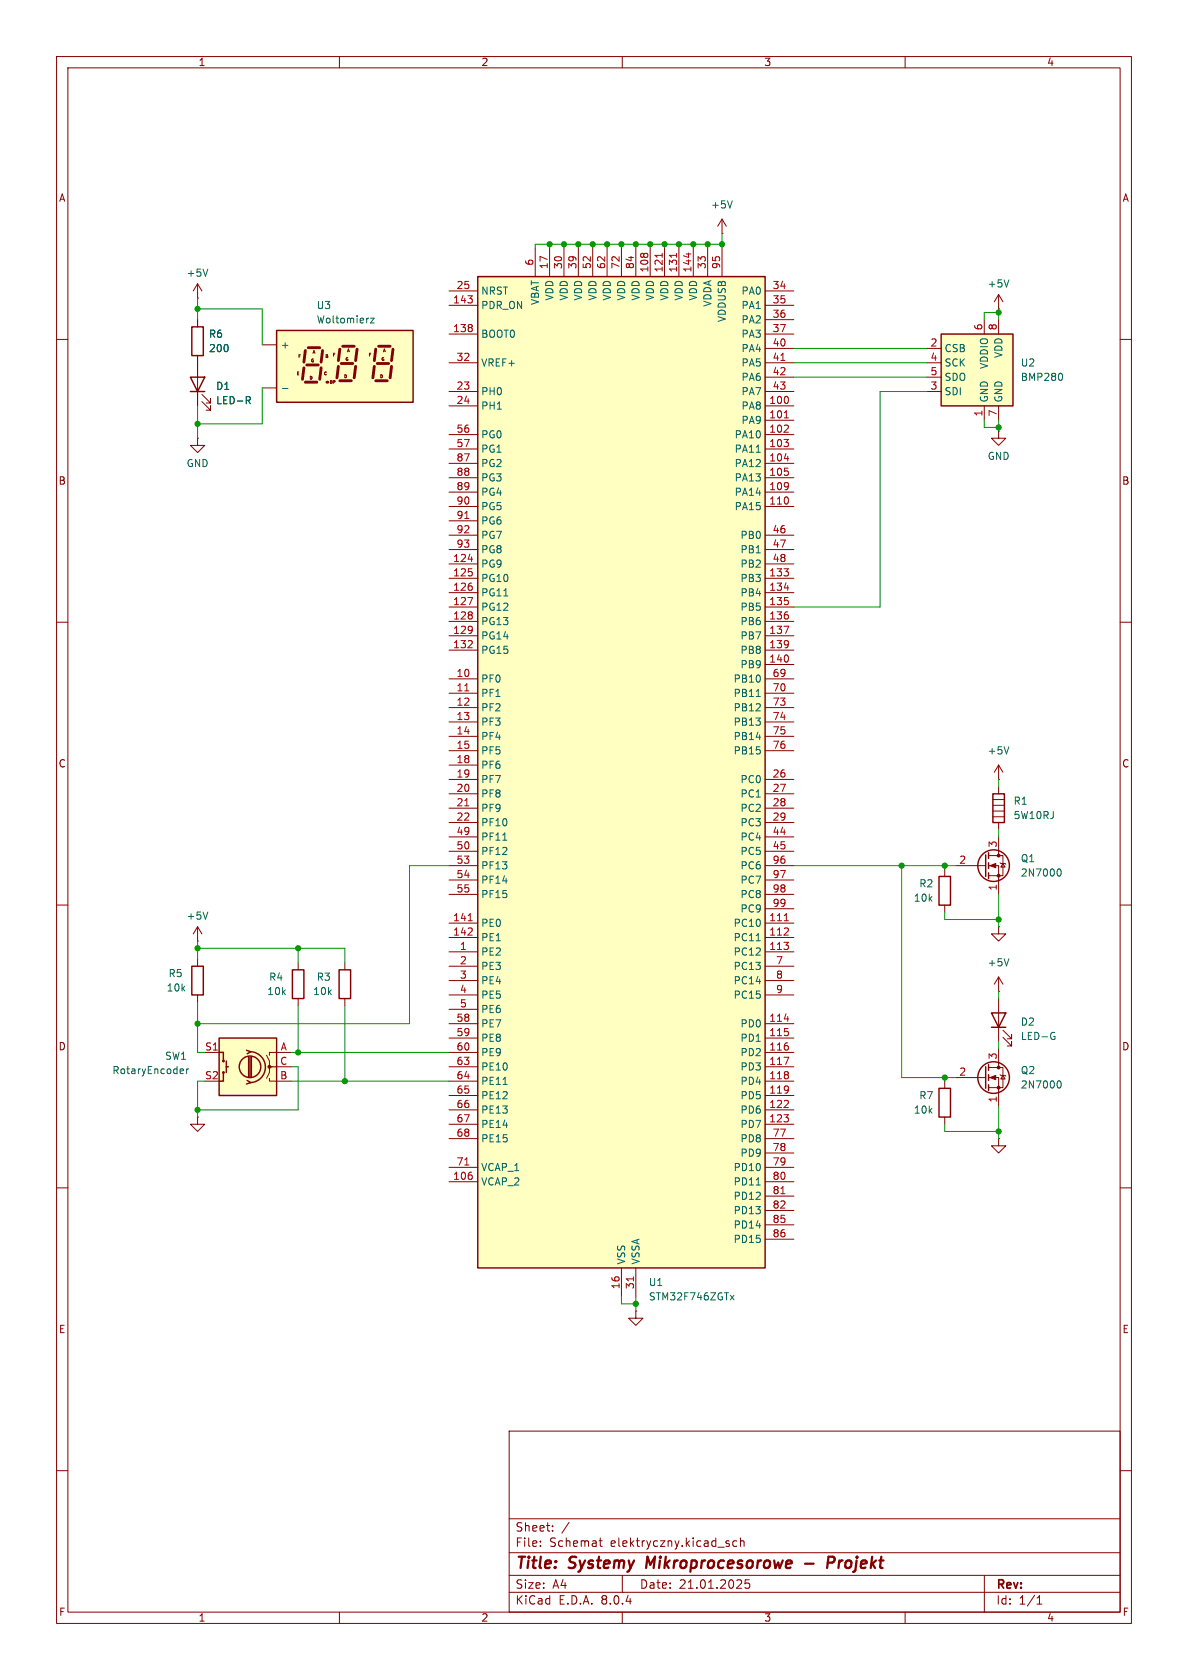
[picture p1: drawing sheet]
<svg xmlns="http://www.w3.org/2000/svg" width="210mm" height="297mm" viewBox="0 0 210 297" stroke-linecap="round" stroke-linejoin="round" font-family="sans-serif">
<g fill="none" stroke="#840000" stroke-width=".18">
<path d="M10 10h190v277h-190zM12 12h186v273h-186zM60 10v2M110 10v2M160 10v2M10 60h2M34.9 52.7h.1M34.9 50.2v2.5M34.9 50.2l-.7 1.2M34.9 50.2l.8 1.2M198 60h2M34.9 77.5v1.2h1.3l-1.3 1.3-1.2-1.3h1.2"/>
<path d="M34.9 77.5h.1M10 110h2M198 110h2M10 160h2M198 160h2M34.9 166.4h.1M34.9 163.8l.8 1.3M34.9 163.8v2.6M34.9 163.8l-.7 1.3M34.9 197.5v1.3h-1.2l1.2 1.2 1.3-1.2h-1.3M34.9 197.5h.1M10 210h2"/>
<path d="M198 210h2M10 260h2M90 253h108v32h-108zM198 260h2M90 278.5h108M90 274.5h108M90 268.5h108M95.5 273.2v.2M95.5 272.5v.1M97.7 270.5v.2M97.7 269.8v.1M100.6 269.1l-1.3 1.9"/>
<path d="M105.9 272.4h.6M106.1 271.9v1.3l.4 .2M110 278.5v3M128.8 272.9l.2 .2-.2 .3M128.8 272.4l.1 .1M130.3 272.5l-.5-.1-.3 .3v.4l.2 .2h.6M130.9 272.5l.2-.1 .4 .1v.9M130.9 271.9v1.5M131.8 279.3l-.1 .7 .2-.1h.5l.1 .6-.2 .3-.6-.2M174 278.5v6.5M60 285v2M90 281.5h108"/>
<path d="M110 285v2M160 285v2M183.3 283.6h.9M183.3 282.5l.5-.4v1.5"/>
</g>
<path d="M114.5 275.2l-.3 2M142.3 276.4h1.5M146.3 276.3h.8a.55 .55 0 0 0 .4-.5 .55 .55 0 0 0-.3-.6h-.7l-.3 2" fill="none" stroke="#840000" stroke-width=".4"/>
<path d="M36.7 47.6l-.4 1.2M36.7 161.2l-.4 1.3" fill="none" stroke="#006464" stroke-width=".18"/>
<path d="M48.9 58.4h24.1v12.7h-24.1z" fill="#ffffc2"/>
<path d="M48.9 58.4h24.1v12.7h-24.1z" fill="none" stroke="#840000" stroke-width=".25"/>
<path d="M53.7 65l-.2 2.1M54 67.6h2M54 62l-.3 2M54.2 64.5h2.1M54.5 61.5h2M56.8 65l-.3 2.1M57 62l-.2 2" fill="none" stroke="#840000" stroke-width=".51"/>
<circle cx="57.8" cy="67.6" r=".25" fill="#840000"/>
<g fill="none" stroke="#840000" stroke-width=".51">
<path d="M59.8 64.8l-.2 2M60.1 67.3h2M60.1 61.7l-.3 2.1M60.3 64.3h2.1M60.6 61.2h2M62.9 64.8l-.3 2M63.1 61.7l-.2 2.1M66.2 64.8l-.3 2M66.4 67.3h2.1M66.4 61.7l-.2 2.1M66.7 64.3h2M66.9 61.2h2.1"/>
<path d="M69.2 64.8l-.2 2M69.5 61.7l-.3 2.1"/>
</g>
<g fill="none" stroke="#840000" stroke-width=".18">
<path d="M34.9 56.5v1.3M34.9 62.9v1.2M46.4 61h2.5M46.4 68.6h2.5M52.8 65.8h-.2v.5M53.1 62.7h-.2v.5M55.1 66.5h-.2v.5M55.3 62.5l.2-.6 .2 .6M57.9 62.7h-.2v.5M58.6 67.3h-.2v.5M59.2 67.3h-.3v.5M59.2 62.5h-.2v.5"/>
<path d="M61.1 66.3h-.1v.5M61.4 62.2l.2-.5 .2 .5M65.6 62.5h-.3v.5M67.5 66.3h-.2v.5M67.8 62.2l.1-.5 .2 .5"/>
</g>
<path d="M65.5 56.2h.7l-.7 .9h.7M49.9 68.7h1" fill="none" stroke="#006464" stroke-width=".18"/>
<path d="M33.9 57.8h2v5.1h-2z" fill="none" stroke="#840000" stroke-width=".25"/>
<path d="M84.5 48.9h50.8v175.3h-50.8z" fill="#ffffc2"/>
<path d="M84.5 48.9h50.8v175.3h-50.8z" fill="none" stroke="#840000" stroke-width=".25"/>
<g fill="none" stroke="#840000" stroke-width=".18">
<path d="M79.4 59.1h5.1M79.4 54h5.1M79.4 51.4h5.1M94.6 43.8v5.1M97.2 43.8v5.1M99.7 43.8v5.1M102.2 43.8v5.1M104.8 43.8v5.1M107.3 43.8v5.1M109.9 43.8v5.1M112.4 43.8v5.1M114.9 43.8v5.1"/>
<path d="M117.5 43.8v5.1M120 43.8v5.1M122.6 43.8v5.1M125.1 43.8v5.1M127.6 43.8v5.1M135.3 59.1h5M135.3 54h5M135.3 51.4h5M135.3 56.5h5M79.4 71.8h5.1M79.4 76.8h5.1M79.4 79.4h5.1"/>
<path d="M79.4 69.2h5.1M79.4 64.1h5.1M135.3 71.8h5M135.3 74.3h5M135.3 76.8h5M135.3 79.4h5M135.3 69.2h5M135.3 64.1h5M135.3 61.6h5M135.3 66.7h5M79.4 81.9h5.1M79.4 84.5h5.1"/>
<path d="M79.4 87h5.1M79.4 89.5h5.1M79.4 99.7h5.1M79.4 94.6h5.1M79.4 97.2h5.1M79.4 92.1h5.1M135.3 81.9h5M135.3 84.5h5M135.3 87h5M135.3 89.5h5M135.3 99.7h5M135.3 94.6h5"/>
<path d="M135.3 97.2h5M79.4 102.2h5.1M79.4 104.8h5.1M79.4 107.3h5.1M79.4 109.9h5.1M79.4 112.4h5.1M79.4 114.9h5.1M135.3 102.2h5M135.3 104.8h5M135.3 107.3h5M135.3 109.9h5M135.3 112.4h5"/>
<path d="M135.3 114.9h5M135.3 117.5h5M79.4 120h5.1M79.4 122.6h5.1M79.4 125.1h5.1M79.4 127.6h5.1M79.4 130.2h5.1M79.4 132.7h5.1M79.4 135.3h5.1M79.4 137.8h5.1M135.3 120h5M135.3 122.6h5"/>
<path d="M135.3 125.1h5M135.3 127.6h5M135.3 130.2h5M135.3 132.7h5M135.3 137.8h5M79.4 140.3h5.1M79.4 142.9h5.1M79.4 145.4h5.1M79.4 148h5.1M79.4 150.5h5.1M79.4 153h5.1M79.4 155.6h5.1"/>
<path d="M79.4 158.1h5.1M135.3 140.3h5M135.3 142.9h5M135.3 145.4h5M135.3 148h5M135.3 150.5h5M135.3 153h5M135.3 155.6h5M135.3 158.1h5M79.4 168.3h5.1M79.4 163.2h5.1M79.4 165.7h5.1"/>
<path d="M79.4 170.8h5.1M79.4 173.4h5.1M79.4 175.9h5.1M79.4 178.4h5.1M135.3 168.3h5M135.3 163.2h5M135.3 165.7h5M135.3 170.8h5M135.3 173.4h5M135.3 175.9h5M135.3 160.7h5M79.4 181h5.1"/>
<path d="M79.4 183.5h5.1M79.4 186.1h5.1M79.4 188.6h5.1M79.4 191.1h5.1M79.4 193.7h5.1M79.4 196.2h5.1M79.4 198.8h5.1M135.3 181h5M135.3 183.5h5M135.3 186.1h5M135.3 188.6h5M135.3 191.1h5"/>
<path d="M135.3 193.7h5M135.3 196.2h5M135.3 198.8h5M79.4 208.9h5.1M79.4 201.3h5.1M79.4 206.4h5.1M135.3 208.9h5M135.3 201.3h5M135.3 206.4h5M135.3 203.8h5M135.3 211.5h5M135.3 214h5"/>
<path d="M135.3 216.5h5M135.3 219.1h5M109.9 224.2v5M112.4 224.2v5"/>
</g>
<g fill="none" stroke="#a90000" stroke-width=".18">
<path d="M117.1 44.8v.7M119.6 44.8v.7M121.7 44.7v.8M138 63.7h.8M138.6 76.4h.8M138.6 73.9h.8M139.3 75.3v.4M82.2 91.7h.7M82.8 98.9h.7M138.6 81.1h.8M82.7 105.6h.8l-.5 1.3M82.7 114.5h.8"/>
<path d="M83.4 113.4v.4M138.6 110.7h.8l-.5 1.3M138.6 103.9h.8M82.2 122.1h.7M82.2 142.5h.7M82.7 165.3h.8M82.8 162.8h.7M83.4 164.2v.4M138.6 165.3h.8M138.6 162.8h.8M139.3 164.2v.4M138.6 186.9h.8l-.5 1.3"/>
<path d="M138.6 195.8h.8M138.6 180.1h.8M139.3 194.6v.5M82.2 206h.7M138 211h.8M112 225.7v.8"/>
</g>
<path d="M133.7 80h.7M89.1 105.4h.7M133.7 123.1h.7M88.9 148.5h.7M133.7 166.3h.7M88.9 191.7h.8M133.7 209.5h.7M129.1 229l.7 .8M129.8 229l-.7 .8" fill="none" stroke="#006464" stroke-width=".18"/>
<path d="M38.7 183.5h10.2v10.2h-10.2z" fill="#ffffc2"/>
<g fill="none" stroke="#840000" stroke-width=".25">
<path d="M33.7 66.7h2.5l-1.3 2.5zM33.7 69.2h2.5M33.9 170.8h2v5.1h-2zM51.7 171.5h2v5h-2zM38.7 183.5h10.2v10.2h-10.2zM38.7 186.1h.8v1.5M39.5 189.6v1.5h-.8M40 188.6h.4M40 187.6v2M43.6 185.7l.7 .2-.6 .4M43.7 191l.6 .4-.7 .2M43.9 186.8v3.6"/>
<path d="M44.2 185.9a2.73 2.73 0 0 1 2.7 2.8 2.73 2.73 0 0 1-2.7 2.7M44.2 186.8v3.6M44.4 186.8v3.6"/>
<circle cx="39.5" cy="189.6" r=".13"/>
<circle cx="39.5" cy="187.6" r=".13"/>
<circle cx="44.2" cy="188.6" r="1.9"/>
</g>
<circle cx="47.6" cy="188.6" r=".25" fill="#840000" stroke="#840000" stroke-width=".18"/>
<g fill="none" stroke="#840000" stroke-width=".18">
<path d="M127.6 38.7l-.7 1.3M127.6 38.7v2.6M127.6 38.7l.8 1.3M127.6 41.3h.1M176.5 54.6h.1M176.5 52.1l-.7 1.2M176.5 52.1v2.5M176.5 52.1l.8 1.2M34.9 64.1v7.7M35.7 71l1.5 1.5v-.7v.7h-.8M35.7 69.7l1.5 1.5v-.7v.7h-.8M176.5 76.2v1.3h1.3l-1.3 1.2-1.2-1.2h1.2"/>
<path d="M176.5 76.2h.1M34.9 169.5v1.3M34.9 175.9v1.3M52.7 170.2v1.3M52.7 176.5v1.3M36.2 186.1h2.5M47.1 186.6l.5 1v1h.5M47.6 190.6v.5h3.8M51.4 186.1h-3.8v.5M51.4 188.6h-3.8v1l-.5 1M112.4 231.8v1.2h1.3l-1.3 1.3-1.3-1.3h1.3M112.4 231.8h.1"/>
</g>
<path d="M129.4 35.5l-.4 1.3M178.3 49.5l-.4 1.2M43.5 70.1h.5l.3 .3-.2 .3-.6 .1M43.8 70.8l.5 .6M32 189h.4v.3l-.6 .1M32.4 189.7l-.4 .1M33 189v.8M33.4 189l-.4 .2" fill="none" stroke="#006464" stroke-width=".18"/>
<path d="M166.4 59.1h12.7v12.7h-12.7z" fill="#ffffc2"/>
<g fill="none" stroke="#840000" stroke-width=".25">
<path d="M166.4 59.1h12.7v12.7h-12.7zM166 154.9h2v5.1h-2zM174.2 151.1v3.8M174.8 150.7v1.1M174.8 152.5v1M174.8 154.3v1M175.5 140.3h2v5.1h-2zM59.9 171.5h2.1v5h-2.1zM175.3 179.1h2.5l-1.3 2.5zM166 192.4h2v5.1h-2zM174.2 188.6v3.8M174.8 188.2v1"/>
<path d="M174.8 190v1M174.8 191.8v1M175.3 181.6h2.5"/>
<circle cx="175.6" cy="153" r="2.79"/>
<circle cx="175.6" cy="190.5" r="2.79"/>
</g>
<g fill="none" stroke="#840000" stroke-width=".18">
<path d="M34.9 56.5v1.3M174 56.5v2.6M176.5 56.5v2.6M34.9 62.9v3.8M34.9 69.2v2.6M163.8 61.6h2.6M163.8 69.2h2.6M163.8 64.1h2.6M163.8 66.7h2.6M174 71.8v2.5M176.5 71.8v2.5M176.5 137.8h.1"/>
<path d="M176.5 135.3v2.5M176.5 139.1v1.2M176.5 135.3l-.7 1.2M176.5 135.3l.8 1.2M167 153.7v1.2M168.9 153h5.3M174.8 153h1.7v5.1M174.8 151.3h2.5v3.5h-2.5M175.5 141.4h2M175.5 144.4h2M175.5 143.4h2M175.5 142.4h2"/>
<path d="M176.5 145.4v1.3M176.5 148v3.3M176.8 152.5l.1 .2h.8l.1 .1M177.3 152.7l.4 .6h-.8zM61 170.2v1.3M61 176.5v1.3M167 160v1.3M176.5 175.3h.1M176.5 163.8v1.3h1.3l-1.3 1.3-1.2-1.3h1.2M176.5 163.8h.1M176.5 172.7v2.6M176.5 176.5v7.7"/>
<path d="M176.5 172.7l-.7 1.3M176.5 172.7l.8 1.3M167 191.1v1.3M167 197.5v1.3M168.9 190.5h5.3M174.8 190.5h1.7v5.1M174.8 188.7h2.5v3.6h-2.5M176.5 185.4v3.3M176.8 190l.1 .1h.8l.1 .1M177.3 190.1l.4 .7h-.8zM177.3 183.4l1.5 1.5v-.7v.7h-.7M177.3 182.1l1.5 1.5v-.7v.7h-.7"/>
<path d="M176.5 201.3v1.3h1.3l-1.3 1.2-1.2-1.2h1.2M176.5 201.3h.1"/>
</g>
<path d="M43.5 70.1h.5l.3 .3-.2 .3-.6 .1M43.8 70.8l.5 .6M187.6 66l.2 .5-.2 .7M178.3 132l-.4 1.3M187 153.7l.2-.1a.68 .68 0 0 1 .4 .6 .68 .68 0 0 1-.4 .7l-.2-.1M178.3 169.5l-.4 1.3M186.1 182.5l.3 .1M186.3 183.2h.2v.5l-.4 .1M187 191.1h.2a.68 .68 0 0 1 .4 .6 .68 .68 0 0 1-.4 .6h-.2" fill="none" stroke="#006464" stroke-width=".18"/>
<g fill="#840000" stroke="#840000" stroke-width=".18">
<path d="M175 153l1-.3v.7z"/>
<path d="M175 190.5l1-.4v.8z"/>
<circle cx="176.5" cy="154.8" r=".25"/>
<circle cx="176.5" cy="151.3" r=".25"/>
<circle cx="176.5" cy="192.3" r=".25"/>
<circle cx="176.5" cy="188.7" r=".25"/>
</g>
<g fill="none" stroke="#009600" stroke-width=".18">
<path d="M34.9 52.7v3.8M34.9 54.6h11.5v6.4M97.2 43.2v.6M99.7 43.2v.6M102.2 43.2v.6M104.8 43.2v.6M107.3 43.2v.6M109.9 43.2v.6M112.4 43.2v.6M114.9 43.2v.6M117.5 43.2v.6M120 43.2v.6"/>
<path d="M122.6 43.2v.6M125.1 43.2v.6M127.6 43.2h-33v.6M127.6 41.3v2.5M176.5 55.2h-2.5v1.3M176.5 54.6v1.9M34.9 71.8v5.7M46.4 68.6v6.3h-11.5M140.3 66.7h23.5M140.3 64.1h23.5M140.3 61.6h23.5M163.8 69.2h-8.2v38.1h-15.3"/>
<path d="M174 74.3v1.3h2.5M176.5 74.3v1.9M176.5 137.8v1.3M79.4 153h-7v28h-37.5M140.3 153h28.6M159.4 153v37.5h9.5M167 153v.7M176.5 146.7v1.3M176.5 158.1v5.7M34.9 166.4v3.1M34.9 177.2v8.9h1.3M34.9 167.6h26.1v2.6"/>
<path d="M52.7 167.6v2.6M52.7 177.8v8.3M61 177.8v13.3M167 161.3v1.3h9.5M176.5 175.3v1.2M36.2 191.1h-1.3v6.4M51.4 191.1h28M51.4 188.6h1.3v7.6h-17.8M51.4 186.1h28M167 190.5v.6M167 198.8v1.2h9.5M176.5 184.2v1.2"/>
<path d="M176.5 195.6v5.7M109.9 229.2v1.3h2.5M112.4 229.2v2.6"/>
</g>
<g fill="#009600" stroke="#009600" stroke-width=".18">
<circle cx="34.9" cy="167.6" r=".46"/>
<circle cx="61" cy="191.1" r=".46"/>
<circle cx="52.7" cy="186.1" r=".46"/>
<circle cx="34.9" cy="181" r=".46"/>
<circle cx="34.9" cy="196.2" r=".46"/>
<circle cx="34.9" cy="74.9" r=".46"/>
<circle cx="34.9" cy="54.6" r=".46"/>
<circle cx="114.9" cy="43.2" r=".46"/>
<circle cx="104.8" cy="43.2" r=".46"/>
<circle cx="109.9" cy="43.2" r=".46"/>
<circle cx="107.3" cy="43.2" r=".46"/>
<circle cx="112.4" cy="43.2" r=".46"/>
<circle cx="102.2" cy="43.2" r=".46"/>
<circle cx="99.7" cy="43.2" r=".46"/>
<circle cx="97.2" cy="43.2" r=".46"/>
<circle cx="112.4" cy="230.5" r=".46"/>
<circle cx="176.5" cy="55.2" r=".46"/>
<circle cx="127.6" cy="43.2" r=".46"/>
<circle cx="117.5" cy="43.2" r=".46"/>
<circle cx="120" cy="43.2" r=".46"/>
<circle cx="125.1" cy="43.2" r=".46"/>
<circle cx="122.6" cy="43.2" r=".46"/>
<circle cx="176.5" cy="75.6" r=".46"/>
<circle cx="52.7" cy="167.6" r=".46"/>
<circle cx="167" cy="153" r=".46"/>
<circle cx="159.4" cy="153" r=".46"/>
<circle cx="176.5" cy="200" r=".46"/>
<circle cx="176.5" cy="162.6" r=".46"/>
<circle cx="167" cy="190.5" r=".46"/>
</g>
<g font-size="2.8" fill="#840000">
<text x="91" y="277.9">Title:</text>
<text x="100.7" y="277.9">Systemy</text>
<text x="115.1" y="277.9">Mikroprocesorowe</text>
<text x="148.7" y="277.9">Projekt</text>
</g>
<g font-size="2.1" fill="#840000">
<text x="91" y="273.7">File:</text>
<text x="91" y="271">Sheet:</text>
<text x="97.1" y="273.7">Schemat</text>
<text x="108" y="273.7">elektryczny.kicad_sch</text>
<text x="91" y="281.1">Size:</text>
<text x="97.7" y="281.1">A4</text>
<text x="113" y="281.1">Date:</text>
<text x="120" y="281.1">21.01.2025</text>
<text x="176" y="281.3">Rev:</text>
<text x="91" y="283.9">KiCad</text>
<text x="98.7" y="283.9">E.D.A.</text>
<text x="106.3" y="283.9">8.0.4</text>
<text x="176" y="283.9">Id:</text>
<text x="180.1" y="283.9">1/1</text>
</g>
<g font-size="1.8" fill="#840000">
<text x="35" y="11.9">1</text>
<text x="85" y="11.9">2</text>
<text x="135" y="11.9">3</text>
<text x="185" y="11.9">4</text>
<text x="10.3" y="35.9">A</text>
<text x="198.4" y="35.9">A</text>
<text x="10.3" y="85.9">B</text>
<text x="198.3" y="85.9">B</text>
<text x="10.3" y="135.9">C</text>
<text x="198.3" y="135.9">C</text>
<text x="10.3" y="185.9">D</text>
<text x="198.3" y="185.9">D</text>
<text x="10.3" y="235.9">E</text>
<text x="198.3" y="235.9">E</text>
<text x="10.3" y="285.9">F</text>
<text x="35" y="286.9">1</text>
<text x="85" y="286.9">2</text>
<text x="135" y="286.9">3</text>
<text x="185" y="286.9">4</text>
<text x="198.4" y="285.9">F</text>
</g>
<g font-size="1.8" fill="#006464">
<text x="125.6" y="37.1">+5V</text>
<text x="32.9" y="49.1">+5V</text>
<text x="85" y="52.3">NRST</text>
<text x="98" y="53.2" transform="rotate(-90 98 53.2)">VDD</text>
<text x="100.6" y="53.2" transform="rotate(-90 100.6 53.2)">VDD</text>
<text x="103.1" y="53.2" transform="rotate(-90 103.1 53.2)">VDD</text>
<text x="105.6" y="53.2" transform="rotate(-90 105.6 53.2)">VDD</text>
<text x="108.2" y="53.2" transform="rotate(-90 108.2 53.2)">VDD</text>
<text x="110.7" y="53.2" transform="rotate(-90 110.7 53.2)">VDD</text>
<text x="113.3" y="53.2" transform="rotate(-90 113.3 53.2)">VDD</text>
<text x="115.8" y="53.2" transform="rotate(-90 115.8 53.2)">VDD</text>
<text x="118.3" y="53.2" transform="rotate(-90 118.3 53.2)">VDD</text>
<text x="120.9" y="53.2" transform="rotate(-90 120.9 53.2)">VDD</text>
<text x="123.4" y="53.2" transform="rotate(-90 123.4 53.2)">VDD</text>
<text x="131" y="52.3">PA0</text>
<text x="174.5" y="51">+5V</text>
<text x="36.8" y="59.9">R6</text>
<text x="55.9" y="57.4">Woltomierz</text>
<text x="55.9" y="54.8">U3</text>
<text x="85" y="59.9">BOOT0</text>
<text x="85" y="54.8">PDR_ON</text>
<text x="95.5" y="54" transform="rotate(-90 95.5 54)">VBAT</text>
<text x="126" y="54.3" transform="rotate(-90 126 54.3)">VDDA</text>
<text x="128.5" y="57" transform="rotate(-90 128.5 57)">VDDUSB</text>
<text x="131" y="54.8">PA1</text>
<text x="131" y="57.4">PA2</text>
<text x="131" y="59.9">PA3</text>
<text x="36.8" y="62.5">200</text>
<text x="49.5" y="61.8">+</text>
<text x="85" y="65">VREF+</text>
<text x="131" y="62.5">PA4</text>
<text x="131" y="65">PA5</text>
<text x="166.9" y="62.5">CSB</text>
<text x="166.9" y="65">SCK</text>
<text x="174.9" y="65.3" transform="rotate(-90 174.9 65.3)">VDDIO</text>
<text x="177.4" y="63.4" transform="rotate(-90 177.4 63.4)">VDD</text>
<text x="180.3" y="65">U2</text>
<text x="38.1" y="69.1">D1</text>
<text x="38.1" y="71.7">LED-R</text>
<text x="85" y="70.1">PH0</text>
<text x="131" y="67.5">PA6</text>
<text x="131" y="70.1">PA7</text>
<text x="166.9" y="70.1">SDI</text>
<text x="166.9" y="67.5">SDO</text>
<text x="174.9" y="71.2" transform="rotate(-90 174.9 71.2)">GND</text>
<text x="177.4" y="71.2" transform="rotate(-90 177.4 71.2)">GND</text>
<text x="180.3" y="67.5">BMP280</text>
<text x="85" y="72.6">PH1</text>
<text x="85" y="77.7">PG0</text>
<text x="129.8" y="77.7">PA10</text>
<text x="131" y="72.6">PA8</text>
<text x="131" y="75.2">PA9</text>
<text x="32.9" y="82.8">GND</text>
<text x="85" y="80.2">PG1</text>
<text x="85" y="82.8">PG2</text>
<text x="129.8" y="80.2">PA11</text>
<text x="129.8" y="82.8">PA12</text>
<text x="174.5" y="81.5">GND</text>
<text x="85" y="85.3">PG3</text>
<text x="85" y="87.9">PG4</text>
<text x="129.8" y="85.3">PA13</text>
<text x="129.8" y="87.9">PA14</text>
<text x="85" y="90.4">PG5</text>
<text x="85" y="92.9">PG6</text>
<text x="85" y="95.5">PG7</text>
<text x="129.8" y="90.4">PA15</text>
<text x="130.8" y="95.5">PB0</text>
<text x="85" y="100.6">PG9</text>
<text x="85" y="98">PG8</text>
<text x="130.8" y="98">PB1</text>
<text x="130.8" y="100.6">PB2</text>
<text x="85" y="103.1">PG10</text>
<text x="85" y="105.6">PG11</text>
<text x="130.8" y="103.1">PB3</text>
<text x="130.8" y="105.6">PB4</text>
<text x="85" y="108.2">PG12</text>
<text x="85" y="110.7">PG13</text>
<text x="85" y="113.3">PG14</text>
<text x="130.8" y="108.2">PB5</text>
<text x="130.8" y="110.7">PB6</text>
<text x="130.8" y="113.3">PB7</text>
<text x="85" y="115.8">PG15</text>
<text x="130.8" y="115.8">PB8</text>
<text x="130.8" y="118.3">PB9</text>
<text x="85" y="120.9">PF0</text>
<text x="85" y="123.4">PF1</text>
<text x="85" y="126">PF2</text>
<text x="129.6" y="120.9">PB10</text>
<text x="129.6" y="123.4">PB11</text>
<text x="129.6" y="126">PB12</text>
<text x="85" y="128.5">PF3</text>
<text x="85" y="131">PF4</text>
<text x="129.6" y="128.5">PB13</text>
<text x="129.6" y="131">PB14</text>
<text x="85" y="133.6">PF5</text>
<text x="85" y="136.1">PF6</text>
<text x="129.6" y="133.6">PB15</text>
<text x="174.5" y="133.6">+5V</text>
<text x="85" y="138.7">PF7</text>
<text x="85" y="141.2">PF8</text>
<text x="85" y="143.7">PF9</text>
<text x="130.8" y="138.7">PC0</text>
<text x="130.8" y="141.2">PC1</text>
<text x="130.8" y="143.7">PC2</text>
<text x="179.1" y="142.5">R1</text>
<text x="85" y="146.3">PF10</text>
<text x="85" y="148.8">PF11</text>
<text x="130.8" y="146.3">PC3</text>
<text x="130.8" y="148.8">PC4</text>
<text x="179.1" y="145">5W10RJ</text>
<text x="85" y="151.4">PF12</text>
<text x="85" y="153.9">PF13</text>
<text x="130.8" y="151.4">PC5</text>
<text x="130.8" y="153.9">PC6</text>
<text x="180.3" y="152.6">Q1</text>
<text x="180.3" y="155.2">2N7000</text>
<text x="85" y="156.4">PF14</text>
<text x="85" y="159">PF15</text>
<text x="130.8" y="156.4">PC7</text>
<text x="130.8" y="159">PC8</text>
<text x="130.8" y="161.5">PC9</text>
<text x="161.4" y="159.6">10k</text>
<text x="162.4" y="157.1">R2</text>
<text x="32.9" y="162.8">+5V</text>
<text x="85" y="164.1">PE0</text>
<text x="85" y="166.6">PE1</text>
<text x="129.6" y="164.1">PC10</text>
<text x="129.6" y="166.6">PC11</text>
<text x="29.7" y="172.9">R5</text>
<text x="47.5" y="173.6">R4</text>
<text x="55.9" y="173.6">R3</text>
<text x="85" y="169.1">PE2</text>
<text x="85" y="171.7">PE3</text>
<text x="129.6" y="169.1">PC12</text>
<text x="129.6" y="171.7">PC13</text>
<text x="174.5" y="171">+5V</text>
<text x="29.4" y="175.5">10k</text>
<text x="47.1" y="176.1">10k</text>
<text x="55.3" y="176.1">10k</text>
<text x="85" y="174.2">PE4</text>
<text x="85" y="176.8">PE5</text>
<text x="85" y="179.3">PE6</text>
<text x="129.6" y="174.2">PC14</text>
<text x="129.6" y="176.8">PC15</text>
<text x="85" y="181.8">PE7</text>
<text x="85" y="184.4">PE8</text>
<text x="130.8" y="181.8">PD0</text>
<text x="130.8" y="184.4">PD1</text>
<text x="180.3" y="181.5">D2</text>
<text x="180.3" y="184.1">LED-G</text>
<text x="19.8" y="190.1">RotaryEncoder</text>
<text x="29.1" y="187.6">SW1</text>
<text x="85" y="186.9">PE9</text>
<text x="85" y="189.5">PE10</text>
<text x="85" y="192">PE11</text>
<text x="130.8" y="186.9">PD2</text>
<text x="130.8" y="189.5">PD3</text>
<text x="130.8" y="192">PD4</text>
<text x="180.3" y="190.1">Q2</text>
<text x="85" y="194.5">PE12</text>
<text x="85" y="197.1">PE13</text>
<text x="130.8" y="194.5">PD5</text>
<text x="130.8" y="197.1">PD6</text>
<text x="161.4" y="197.1">10k</text>
<text x="162.4" y="194.5">R7</text>
<text x="180.3" y="192.6">2N7000</text>
<text x="85" y="199.6">PE14</text>
<text x="85" y="202.2">PE15</text>
<text x="130.8" y="199.6">PD7</text>
<text x="130.8" y="202.2">PD8</text>
<text x="85" y="209.8">VCAP_2</text>
<text x="85" y="207.2">VCAP_1</text>
<text x="129.6" y="207.2">PD10</text>
<text x="129.6" y="209.8">PD11</text>
<text x="130.8" y="204.7">PD9</text>
<text x="129.6" y="212.3">PD12</text>
<text x="129.6" y="214.9">PD13</text>
<text x="129.6" y="217.4">PD14</text>
<text x="129.6" y="219.9">PD15</text>
<text x="110.7" y="223.6" transform="rotate(-90 110.7 223.6)">VSS</text>
<text x="113.3" y="223.6" transform="rotate(-90 113.3 223.6)">VSSA</text>
<text x="114.6" y="227.6">U1</text>
<text x="114.6" y="230.1">STM32F746ZGTx</text>
</g>
<g font-size="1.8" fill="#a90000">
<text x="94.4" y="47.1" transform="rotate(-90 94.4 47.1)">6</text>
<text x="96.9" y="47.7" transform="rotate(-90 96.9 47.7)">17</text>
<text x="99.4" y="47.7" transform="rotate(-90 99.4 47.7)">30</text>
<text x="102" y="47.7" transform="rotate(-90 102 47.7)">39</text>
<text x="104.5" y="47.7" transform="rotate(-90 104.5 47.7)">52</text>
<text x="107.1" y="47.7" transform="rotate(-90 107.1 47.7)">62</text>
<text x="109.6" y="47.7" transform="rotate(-90 109.6 47.7)">72</text>
<text x="112.1" y="47.7" transform="rotate(-90 112.1 47.7)">84</text>
<text x="124.8" y="47.7" transform="rotate(-90 124.8 47.7)">33</text>
<text x="127.4" y="47.7" transform="rotate(-90 127.4 47.7)">95</text>
<text x="80" y="53.7">143</text>
<text x="80.6" y="51.2">25</text>
<text x="114.7" y="48.3" transform="rotate(-90 114.7 48.3)">108</text>
<text x="117.2" y="48.3" transform="rotate(-90 117.2 48.3)">121</text>
<text x="119.8" y="48.3" transform="rotate(-90 119.8 48.3)">131</text>
<text x="122.3" y="48.3" transform="rotate(-90 122.3 48.3)">144</text>
<text x="136.5" y="51.2">34</text>
<text x="136.5" y="53.7">35</text>
<text x="80" y="58.8">138</text>
<text x="136.5" y="56.3">36</text>
<text x="136.5" y="58.8">37</text>
<text x="173.7" y="58.5" transform="rotate(-90 173.7 58.5)">6</text>
<text x="176.3" y="58.5" transform="rotate(-90 176.3 58.5)">8</text>
<text x="80.6" y="63.9">32</text>
<text x="136.5" y="61.3">40</text>
<text x="136.5" y="63.9">41</text>
<text x="164.4" y="61.3">2</text>
<text x="164.4" y="63.9">4</text>
<text x="80.6" y="69">23</text>
<text x="80.6" y="71.5">24</text>
<text x="135.9" y="71.5">100</text>
<text x="136.5" y="66.4">42</text>
<text x="136.5" y="69">43</text>
<text x="164.4" y="69">3</text>
<text x="164.4" y="66.4">5</text>
<text x="80.6" y="76.6">56</text>
<text x="135.9" y="74">101</text>
<text x="135.9" y="76.6">102</text>
<text x="173.7" y="73.7" transform="rotate(-90 173.7 73.7)">1</text>
<text x="176.3" y="73.7" transform="rotate(-90 176.3 73.7)">7</text>
<text x="80.6" y="79.1">57</text>
<text x="80.6" y="81.7">87</text>
<text x="135.9" y="79.1">103</text>
<text x="135.9" y="81.7">104</text>
<text x="80.6" y="84.2">88</text>
<text x="80.6" y="86.7">89</text>
<text x="80.6" y="89.3">90</text>
<text x="135.9" y="84.2">105</text>
<text x="135.9" y="86.7">109</text>
<text x="135.9" y="89.3">110</text>
<text x="80.6" y="91.8">91</text>
<text x="80.6" y="94.4">92</text>
<text x="136.5" y="94.4">46</text>
<text x="80" y="99.4">124</text>
<text x="80" y="102">125</text>
<text x="80.6" y="96.9">93</text>
<text x="135.9" y="102">133</text>
<text x="136.5" y="96.9">47</text>
<text x="136.5" y="99.4">48</text>
<text x="80" y="104.5">126</text>
<text x="80" y="107.1">127</text>
<text x="135.9" y="104.5">134</text>
<text x="135.9" y="107.1">135</text>
<text x="80" y="109.6">128</text>
<text x="80" y="112.1">129</text>
<text x="135.9" y="109.6">136</text>
<text x="135.9" y="112.1">137</text>
<text x="80" y="114.7">132</text>
<text x="80.6" y="119.8">10</text>
<text x="135.9" y="114.7">139</text>
<text x="135.9" y="117.2">140</text>
<text x="136.5" y="119.8">69</text>
<text x="80.6" y="122.3">11</text>
<text x="80.6" y="124.8">12</text>
<text x="136.5" y="122.3">70</text>
<text x="136.5" y="124.8">73</text>
<text x="80.6" y="127.4">13</text>
<text x="80.6" y="129.9">14</text>
<text x="136.5" y="127.4">74</text>
<text x="136.5" y="129.9">75</text>
<text x="80.6" y="132.5">15</text>
<text x="80.6" y="135">18</text>
<text x="80.6" y="137.5">19</text>
<text x="136.5" y="137.5">26</text>
<text x="136.5" y="132.5">76</text>
<text x="80.6" y="140.1">20</text>
<text x="80.6" y="142.6">21</text>
<text x="136.5" y="140.1">27</text>
<text x="136.5" y="142.6">28</text>
<text x="80.6" y="145.2">22</text>
<text x="80.6" y="147.7">49</text>
<text x="136.5" y="145.2">29</text>
<text x="136.5" y="147.7">44</text>
<text x="176.3" y="149.9" transform="rotate(-90 176.3 149.9)">3</text>
<text x="80.6" y="150.2">50</text>
<text x="80.6" y="152.8">53</text>
<text x="80.6" y="155.3">54</text>
<text x="136.5" y="150.2">45</text>
<text x="136.5" y="152.8">96</text>
<text x="136.5" y="155.3">97</text>
<text x="169.5" y="152.8">2</text>
<text x="80.6" y="157.9">55</text>
<text x="136.5" y="157.9">98</text>
<text x="136.5" y="160.4">99</text>
<text x="176.3" y="157.6" transform="rotate(-90 176.3 157.6)">1</text>
<text x="80" y="162.9">141</text>
<text x="80" y="165.5">142</text>
<text x="135.9" y="162.9">111</text>
<text x="135.9" y="165.5">112</text>
<text x="81.2" y="168">1</text>
<text x="81.2" y="170.6">2</text>
<text x="81.2" y="173.1">3</text>
<text x="135.9" y="168">113</text>
<text x="137.1" y="170.6">7</text>
<text x="137.1" y="173.1">8</text>
<text x="81.2" y="175.6">4</text>
<text x="81.2" y="178.2">5</text>
<text x="137.1" y="175.6">9</text>
<text x="36.2" y="185.8">S1</text>
<text x="49.5" y="185.8">A</text>
<text x="80.6" y="180.7">58</text>
<text x="80.6" y="183.3">59</text>
<text x="80.6" y="185.8">60</text>
<text x="135.9" y="180.7">114</text>
<text x="135.9" y="183.3">115</text>
<text x="135.9" y="185.8">116</text>
<text x="36.2" y="190.9">S2</text>
<text x="49.4" y="190.9">B</text>
<text x="49.4" y="188.3">C</text>
<text x="80.6" y="188.3">63</text>
<text x="80.6" y="190.9">64</text>
<text x="135.9" y="188.3">117</text>
<text x="135.9" y="190.9">118</text>
<text x="169.5" y="190.2">2</text>
<text x="176.3" y="187.4" transform="rotate(-90 176.3 187.4)">3</text>
<text x="80.6" y="193.4">65</text>
<text x="80.6" y="196">66</text>
<text x="135.9" y="193.4">119</text>
<text x="135.9" y="196">122</text>
<text x="176.3" y="195" transform="rotate(-90 176.3 195)">1</text>
<text x="80.6" y="198.5">67</text>
<text x="80.6" y="201">68</text>
<text x="135.9" y="198.5">123</text>
<text x="136.5" y="201">77</text>
<text x="136.5" y="203.6">78</text>
<text x="80" y="208.7">106</text>
<text x="80.6" y="206.1">71</text>
<text x="136.5" y="206.1">79</text>
<text x="136.5" y="208.7">80</text>
<text x="136.5" y="211.2">81</text>
<text x="136.5" y="213.7">82</text>
<text x="136.5" y="216.3">85</text>
<text x="136.5" y="218.8">86</text>
<text x="109.6" y="228" transform="rotate(-90 109.6 228)">16</text>
<text x="112.1" y="228" transform="rotate(-90 112.1 228)">31</text>
</g>
<g font-size=".7" fill="#840000">
<text x="52.6" y="63.5">F</text>
<text x="54.8" y="64.2">G</text>
<text x="55.1" y="62.7">A</text>
<text x="57.4" y="63.5">B</text>
<text x="58.7" y="63.2">F</text>
<text x="60.9" y="64">G</text>
<text x="61.2" y="62.5">A</text>
<text x="65" y="63.2">F</text>
<text x="67.3" y="64">G</text>
<text x="67.5" y="62.5">A</text>
<text x="52.3" y="66.5">E</text>
<text x="54.6" y="67.3">D</text>
<text x="57.1" y="66.5">C</text>
<text x="58.1" y="68">DP</text>
<text x="60.7" y="67">D</text>
<text x="67" y="67">D</text>
</g>
</svg>
